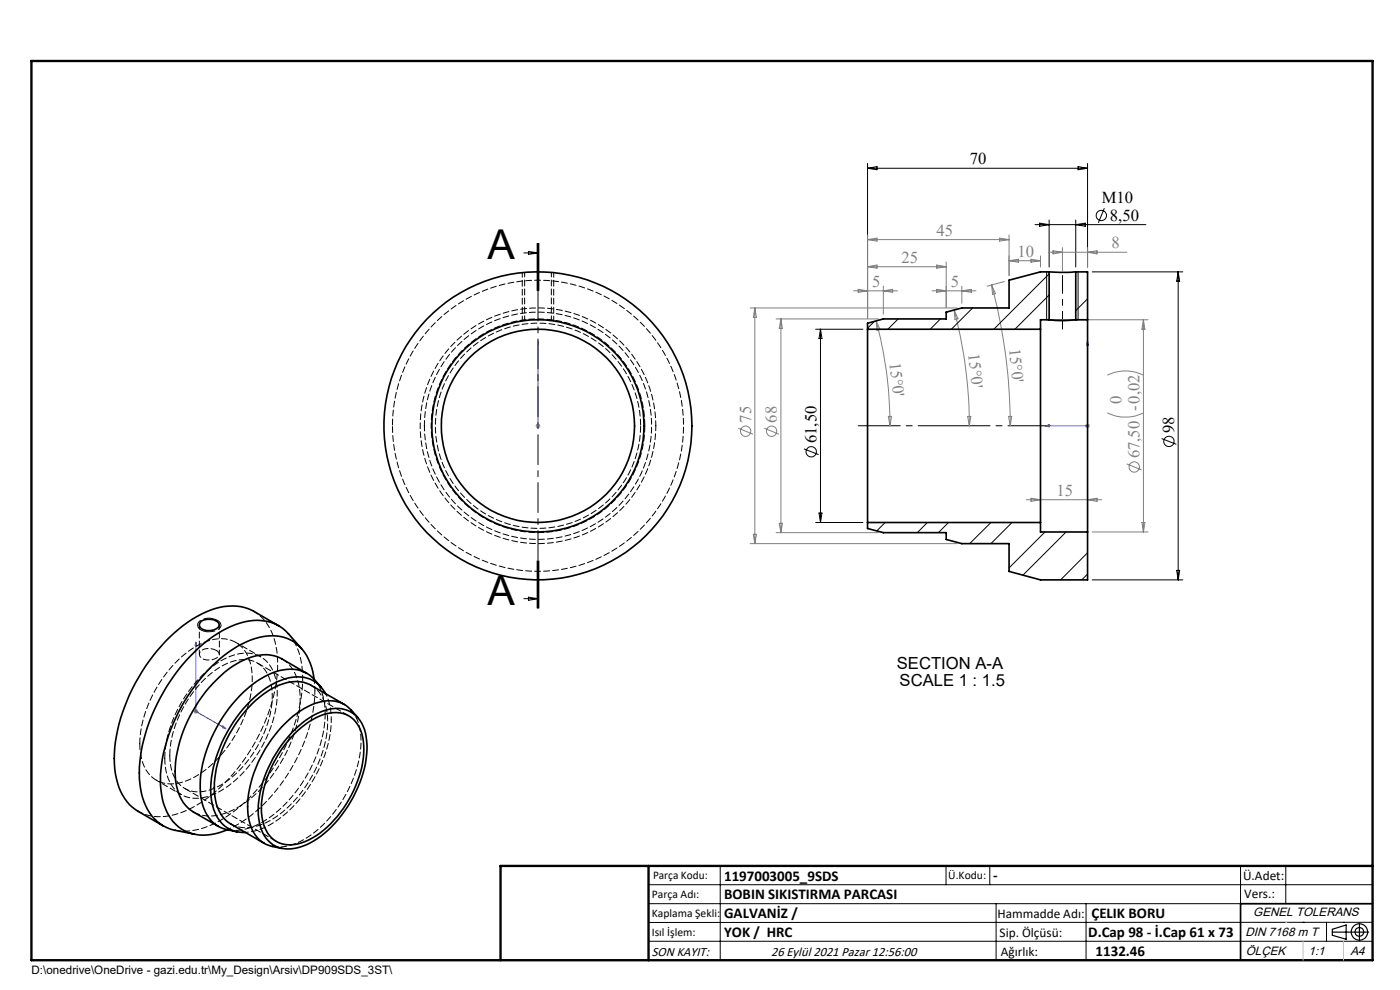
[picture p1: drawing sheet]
<svg xmlns="http://www.w3.org/2000/svg" width="297mm" height="210mm" viewBox="0 0 297 210" stroke-linecap="round" stroke-linejoin="round" font-family="sans-serif">
<g fill="none" stroke="#000" stroke-width=".21">
<path d="M184 34.7v32.8M184 35.7h46.7M184 35.7l2.1-.4v.7zM228.7 35.3l2 .4-2 .3zM230.7 34.7v21.9M111.1 53.6h3M112.1 53.3l2 .3-2 .4zM114 51.6v10zM114.1 51.6v10M114.3 51.6v10M219.6 47.7h23.5M220.6 47.3l2 .4-2 .3z"/>
<path d="M222 57.7v10.1M222.6 46.7v9.9M228.2 46.7v9.9M228.2 47.7l2-.4v.7zM228.7 57.7v10.1M231.7 57.7h19.2M234.3 44.2l-1.3 3.1M249.9 57.7v65.3M249.9 57.7l.4 1.9h-.7zM173 69.8h10.1M174.1 69.8v41M174.1 69.8l.3 2h-.7z"/>
<path d="M170.5 95.2l3.2 1.2M246.4 93l3.2 1.3M114 119v10M114.1 119v10M114.3 119v10M173 110.8h10.1M173.7 108.8h.7l-.3 2zM41.9 132.6a1.97 1.97 0 0 0 2.5 1.4M44.4 131.1a2.65 2.65 0 0 1 2.5 1.5M111.1 127h3M112.1 126.7l2 .3-2 .3zM231.7 123h19.2"/>
<path d="M249.6 121h.7l-.4 2zM137.6 187.7h153.6M137.6 191.7h153.6M137.6 199.7h153.6M152.8 183.7v20M200.7 183.7v4M210 183.7v4M211.3 191.7v12M230.4 191.7v12M263.2 183.7v20M272.8 183.7v8M276.4 195.6h.1"/>
<path d="M281.4 195.6v4.1M285 195.6h.1M291.2 195.6l-153.6 .1"/>
<circle cx="233.6" cy="45.7" r="1.09"/>
<circle cx="172.1" cy="95.8" r="1.09"/>
<circle cx="248" cy="93.6" r="1.1"/>
</g>
<g fill="none" stroke="#808080" stroke-width=".21">
<path d="M184 49.8v17.7M184 50.8h30.1M184 50.8l2.1-.3v.6zM184 56.6l2.1-.4v.7zM184 56.6h16.7M198.7 56.2l2 .4-2 .3zM200.7 55.6v9.6M212.1 50.5l2 .3-2 .3zM213.1 59.7l-3.7 1M214.1 49.8v8.6M214.1 55.3h6.6M214.1 55.3l1.9-.3v.6z"/>
<path d="M218.7 55l2 .3-2 .3zM220.7 54.3v2.3M222.4 53.5h16.6M223.4 53.2l2 .3-2 .4zM225.4 52.5v5M230.7 52.5v4.1M230.7 53.5l2-.3v.7zM159.1 65.3h44M160.1 65.3v50M160.1 65.3l.4 2h-.7zM164.6 67.7h21.8M165.7 67.7v45.3"/>
<path d="M165.7 67.7l.3 2h-.7zM181 61.7h9.4M182.1 61.4l1.9 .3-1.9 .3zM185.9 68.1a84.5 84.5 0 0 1 2.9 22.2M185.9 68.1l.8 1.8-.6 .2zM187.4 60.7v6M187.4 61.7l2-.3v.6zM197.7 61.7h9.3M198.7 61.4l2 .3-2 .3zM202.4 65.8a96.1 96.1 0 0 1 3.2 24.5M202.4 65.8l.8 1.8-.6 .2zM204 60.7v3.6"/>
<path d="M204 61.7l2.1-.3v.6zM210.4 60.4a114.6 114.6 0 0 1 3.9 29.9M210.4 60.4l.8 1.9-.6 .2zM223.6 67.8h20M234.9 79.6a8.7 8.7 0 0 1 7.7 0M242.6 67.8v45M242.6 67.8l.3 2h-.6zM113.6 90.3h1M113.8 90l.7 .7M114.1 89.8v1M114.5 90l-.7 .7M156.6 90.8l3.1 1.3"/>
<path d="M162.1 90.8l3.1 1.3M188.5 88.3h.6l-.3 2zM205.3 88.3h.7l-.4 2zM214 88.3h.6l-.3 2zM230.2 90.3h1M230.4 90l.7 .7M230.7 89.8v1M231.1 90l-.7 .7M234.9 87.6a8.7 8.7 0 0 0 7.7 0M239 98.4l3.2 1.3M159.1 115.3h44M159.8 113.3h.7l-.4 2z"/>
<path d="M164.6 113h21.8M165.3 111h.7l-.3 2zM217.7 106h16M218.7 105.7l2 .3-2 .4zM220.7 105v4.8M230.7 105v6.8M230.7 106l2-.3v.7zM231.7 112.8h11.9M242.3 110.8h.6l-.3 2zM41.1 150.9h1M41.2 150.6l.7 .7M41.6 150.4v1"/>
<path d="M41.9 150.6l-.7 .7"/>
<circle cx="158.2" cy="91.5" r="1.09"/>
<circle cx="163.7" cy="91.5" r="1.08"/>
<circle cx="240.6" cy="99.1" r="1.09"/>
</g>
<g fill="none" stroke="#000" stroke-width=".25">
<path d="M222 67.8h6.7M282.6 197.7h7.8M282.6 197.1l3-.9v3l-3-.8zM288.4 195.8v3.8M106.2 203.7h185"/>
<circle cx="288.4" cy="197.7" r="1.74"/>
<circle cx="288.4" cy="197.7" r=".93"/>
</g>
<path d="M41.9 132.6a2.2 2.2 0 0 1 2.5-1.5M46.9 132.6a2.2 2.2 0 0 1-2.5 1.4" fill="none" stroke="#000" stroke-width=".21" stroke-dasharray="1.3 .6" stroke-linecap="butt"/>
<path d="M114.1 72.3v.9v-.9M114.1 72.3v18M230.7 72.3l.2 .9h-.4zM230.7 72.3v18h-9M114.1 90.1v.4zM114.1 90.3h.1M221.7 90.3l.9-.2v.4zM41.6 136.2l.1 .8-.3-.2zM41.6 136.2v14.7l6.3 3.7M47.3 154l.6 .6-.6-.2z" fill="none" stroke="#00f" stroke-width=".21"/>
<path d="M110.8 57.8v10.3M117.5 68.1v-10.3" fill="none" stroke="#000" stroke-width=".21" stroke-dasharray="1.3 .6" stroke-dashoffset=".3"/>
<path d="M182.1 90.3h40.6" fill="none" stroke="#000" stroke-width=".21" stroke-dasharray="15.2 1.3 1.3 1.3" stroke-dashoffset="6.3"/>
<path d="M225.4 58.4v11.4" fill="none" stroke="#000" stroke-width=".21" stroke-dasharray="15.2 1.3 1.3 1.3" stroke-dashoffset="11.5"/>
<path d="M114.1 129v-77.4" fill="none" stroke="#000" stroke-width=".21" stroke-dasharray="6.3 1.3 1.3 1.3" stroke-dashoffset=".1"/>
<path d="M291.2 191.7h-28v12" fill="none" stroke="#000" stroke-width=".35"/>
<path d="M6.7 12.9h284.5v190.8h-284.5zM137.6 183.7v20M291.2 183.7h-185v20" fill="none" stroke="#000" stroke-width=".5"/>
<path d="M276.4 199.7v4M285 199.7v4" fill="none" stroke="#c0c0c0" stroke-width=".21"/>
<path d="M272.8 195.6h.1" fill="none" stroke="#c0c0c0" stroke-width=".25"/>
<g fill="#00f">
<path d="M114.1 90.1v.4zM114.1 72.3v.9z"/>
<path d="M47.3 154l.6 .6-.6-.2zM41.6 136.2l.1 .8-.3-.2z"/>
<path d="M221.7 90.3l.9 .2v-.4zM230.7 72.3l-.2 .9h.4z"/>
</g>
<g fill="none" stroke="#000" stroke-width=".35">
<path d="M222.6 57.7h5.6M222.6 57.7v10.1M222.6 57.7h-1.9l-6.6 1.7v5.9h-10.1l-3.3 .9v1.5h-13.3l-3.4 .9v1.2M228.2 57.7v10.1M228.2 57.7h2.5v10.1M184 69.8v41M184 69.8h36.7M220.7 69.8v41M222.6 67.8a21.5 21.5 0 0 0 5.6 0M222.6 67.8h-1.9v2M228.2 67.8h2.5M230.7 67.8v45"/>
<path d="M184 110.8v1.3l3.4 .9h13.3v1.4l3.3 .9h10.1v5.9l6.6 1.8h10v-10.2M184 110.8h36.7M220.7 110.8v2h10M42.7 131.8a3.1 3.1 0 0 1 3.8 .5 1.14 1.14 0 0 1-1.2 1.3 2.26 2.26 0 0 1-3-1zM59.1 132.7l-5.3-3a11.5 11.5 0 0 0-11 .5 35.1 35.1 0 0 0-14.7 15.9 31.7 31.7 0 0 0-3.6 18 10.9 10.9 0 0 0 4.8 8l5.3 3.1M64 137.6l-2.8-3.1a9.3 9.3 0 0 0-10.2-2.4 28.1 28.1 0 0 0-13.2 10.1 37.6 37.6 0 0 0-8.2 21.8 13.1 13.1 0 0 0 3.8 10.3l1.3 .9 1.5 .7 5 1M61.8 155.5a14.8 14.8 0 0 1 9.4-5.2 6.2 6.2 0 0 1 6.3 5.2 20.2 20.2 0 0 1-2.5 13.5 22.9 22.9 0 0 1-10.1 10.2 7.2 7.2 0 0 1-7.5-.4 8.7 8.7 0 0 1-2.6-6.9 25.3 25.3 0 0 1 7-16.4zM62.5 155.6a12.9 12.9 0 0 1 9-4.4 5.8 5.8 0 0 1 5.4 5.2 19.7 19.7 0 0 1-2.9 13.2 19.7 19.7 0 0 1-10 9.2 5.9 5.9 0 0 1-8.3-4.8 19.7 19.7 0 0 1 2.9-13.2l1.8-2.8zM65.1 142.8l-5.3-3a8.3 8.3 0 0 0-7.9 .1 26.1 26.1 0 0 0-10.9 10.8 25.7 25.7 0 0 0-3.7 14.9 8.7 8.7 0 0 0 3.7 6.7l5.3 3M66.6 144.1a10 10 0 0 0-5.7-8.7 12.5 12.5 0 0 0-10.5 1.7 36.1 36.1 0 0 0-14.6 18.9 24.8 24.8 0 0 0-1.1 14.5 8.7 8.7 0 0 0 11 6.3l2.5-.8M68.1 145.7a7.9 7.9 0 0 0-4.9-3.6 11.1 11.1 0 0 0-8.1 2 29.5 29.5 0 0 0-12.6 22.1 9.8 9.8 0 0 0 3.5 8.9l1.2 .6 3.1 .8M69 147.1a6.6 6.6 0 0 0-7.6-3.4 18.7 18.7 0 0 0-9.8 6.7 28.3 28.3 0 0 0-6.9 17.5 9.2 9.2 0 0 0 3.5 7.7l1.9 .8 2 .2"/>
<path d="M73.1 149.4l-7.1-4a7.5 7.5 0 0 0-6.9 0 24.7 24.7 0 0 0-11.9 13.4 18.5 18.5 0 0 0-1.1 12.5l.7 1.3a5.9 5.9 0 0 0 2.2 2.2l7.1 4.1M75.9 152.2l-1.4-1.6a6.7 6.7 0 0 0-7.5-1.5 22.4 22.4 0 0 0-11.2 10.7 22 22 0 0 0-3 14 6.6 6.6 0 0 0 5 5.8l2 .4"/>
<circle cx="114.1" cy="90.3" r="22.5"/>
<circle cx="114.1" cy="90.3" r="20.5"/>
<circle cx="114.1" cy="90.3" r="32.7"/>
</g>
<path d="M83.3 90.3a30.9 30.9 0 0 1 45.8-27 30.9 30.9 0 0 1 1.5 53.1 30.9 30.9 0 0 1-47.3-24.3v-1.8" fill="none" stroke="#000" stroke-width=".21" stroke-dasharray="1.3 .6" stroke-dashoffset="-.2"/>
<path d="M90 90.3a24.1 24.1 0 0 1 35.7-21.1 24.1 24.1 0 0 1 1.4 41.4 24.1 24.1 0 0 1-37-18.7l-.1-1.6M139.1 90.3a25 25 0 0 0-37-21.9 25 25 0 0 0-1.4 43 25 25 0 0 0 38.4-19.5v-1.6M53.8 129.7a10.9 10.9 0 0 1 4.9 8.5 33.2 33.2 0 0 1-5.3 20.5 32.4 32.4 0 0 1-14.5 13.5 10.7 10.7 0 0 1-9.6-.1M66 145.3a7.9 7.9 0 0 1 3.5 6.9 26.2 26.2 0 0 1-8 18.6 14.2 14.2 0 0 1-9.5 4.8l-1.4-.2-1.6-.6" fill="none" stroke="#000" stroke-width=".21" stroke-dasharray="1.3 .6" stroke-dashoffset=".2"/>
<path d="M135.9 90.3a21.8 21.8 0 0 1-32.2 19.1 21.8 21.8 0 0 1-1.3-37.4 21.8 21.8 0 0 1 33.5 16.8v1.5M136.8 90.3a22.7 22.7 0 0 0-33.5-19.9 22.7 22.7 0 0 0-1.4 39 22.7 22.7 0 0 0 34.8-17.5l.1-1.6M59.8 139.7a9.1 9.1 0 0 1 3.9 8.1 29.4 29.4 0 0 1-10.1 21.2 13.9 13.9 0 0 1-9.9 4.1l-1.4-.3-1.2-.6M74 151.9l-19.4-11.3M39.2 167.3l19.4 11.2" fill="none" stroke="#000" stroke-width=".21" stroke-dasharray="1.3 .6" stroke-dashoffset="-.1"/>
<path d="M111.3 57.8v10.2M117 68v-10.2" fill="none" stroke="#000" stroke-width=".21" stroke-dasharray="1.3 .6" stroke-dashoffset=".3"/>
<g fill="none" stroke="#000" stroke-width=".21">
<path d="M222.6 58.1l-11.8 11.7M185.5 68.1l-1.5 1.5M190.5 67.7l-2.2 2.1M199.5 67.7l-2.2 2.1M201 66.1l-.3 .4M206.3 65.3l-4.5 4.5M222.6 62.6l-7.3 7.2M230.7 63.4l-2.5 2.5M187.8 110.8l-1.8 1.8M196.7 110.8l-2.1 2.2M201.2 110.8l-2.1 2.2M210.2 110.8l-4.5 4.5"/>
<path d="M214.7 110.8l-4.5 4.5M221.7 112.8l-7.6 7.7M226.2 112.8l-9.2 9.2M230.7 117.3l-5.7 5.7M230.7 121.8l-1.2 1.2"/>
</g>
<path d="M45.9 138a2.83 2.83 0 0 0-3.5 .3 1.09 1.09 0 0 0 .9 1.6 2.79 2.79 0 0 0 3.2-1v-.4l-.6-.5M61.2 134.4a14.3 14.3 0 0 1 3 10.1 38.5 38.5 0 0 1-17.1 29.3 14.5 14.5 0 0 1-9.9 2.3M69 151.4a29.4 29.4 0 0 1-13.1 22.8 10.9 10.9 0 0 1-7.6 1.8M74.5 150.6a11.6 11.6 0 0 1 1.8 9.6 27 27 0 0 1-11.7 17.8 9.9 9.9 0 0 1-6.8 1.5" fill="none" stroke="#000" stroke-width=".21" stroke-dasharray="1.3 .6" stroke-dashoffset=".1"/>
<path d="M29.7 157.8a26.4 26.4 0 0 1 11.9-20.7 8.8 8.8 0 0 1 8.1-1 7.7 7.7 0 0 1 3.8 7 26 26 0 0 1-7.9 18.5 14.1 14.1 0 0 1-9.5 4.7 6.4 6.4 0 0 1-6.2-5.9l-.2-2.6M35 160.8a26.4 26.4 0 0 1 11.9-20.6 8.8 8.8 0 0 1 8.1-1 7.7 7.7 0 0 1 3.8 6.9 26 26 0 0 1-7.9 18.5 14.1 14.1 0 0 1-9.5 4.7 6.4 6.4 0 0 1-6.2-5.8l-.2-2.7M36 160.2a7.8 7.8 0 0 0 3.2 7.1 7.6 7.6 0 0 0 7.7-.8 23.8 23.8 0 0 0 10.8-19.7 7.1 7.1 0 0 0-3.7-6.5 8.4 8.4 0 0 0-7.9 1.6 24.2 24.2 0 0 0-10.1 18.3" fill="none" stroke="#000" stroke-width=".21" stroke-dasharray="1.3 .6"/>
<path d="M42.3 132.5v6.3M46.5 138.8v-6.3M55.3 139.3l-5.3-3M66.8 146.5l-.1-2.4M33.1 165.5l5.4 3.1" fill="none" stroke="#000" stroke-width=".21" stroke-dasharray="1.3 .6" stroke-dashoffset=".4"/>
<path d="M48.2 176a32.2 32.2 0 0 0 14.8-15.1 32.5 32.5 0 0 0 3.8-14.4" fill="none" stroke="#000" stroke-width=".21" stroke-dasharray="1.3 .6" stroke-dashoffset=".5"/>
<path d="M66.7 144.1a10.7 10.7 0 0 1 2.3 7.3M70.3 152.7l-.3-2.8-.4-1.6-.5-1.2" fill="none" stroke="#000" stroke-width=".21" stroke-dasharray="1.3 .6" stroke-dashoffset=".6"/>
<path d="M52.1 176.6a15.1 15.1 0 0 0 9.3-4.8 28.7 28.7 0 0 0 8.9-19.1" fill="none" stroke="#000" stroke-width=".21" stroke-dasharray="1.3 .6" stroke-dashoffset=".7"/>
<g font-size="8.7">
<text x="103.4" y="54.9">A</text>
<text x="103.4" y="128.3">A</text>
</g>
<g font-size="3.5">
<text x="205.8" y="34.8">70</text>
<text x="233.7" y="43">M10</text>
<text x="235.5" y="46.8">8,50</text>
<text x="173.2" y="94" transform="rotate(-90 173.2 94)">61,50</text>
<text x="249.1" y="91.8" transform="rotate(-90 249.1 91.8)">98</text>
<text x="190.3" y="141.9">SECTION A-A</text>
<text x="190.9" y="145.4">SCALE 1 : 1.5</text>
</g>
<g font-size="3.5" fill="#808080">
<text x="198.7" y="50">45</text>
<text x="235.8" y="52.7">8</text>
<text x="191.3" y="55.7">25</text>
<text x="215.9" y="54.4">10</text>
<text x="185" y="60.8">5</text>
<text x="201.7" y="60.8">5</text>
<text x="188.7" y="77" transform="rotate(84 188.7 77)">15°0'</text>
<text x="205.4" y="75.1" transform="rotate(83 205.4 75.1)">15°0'</text>
<text x="214.1" y="74" transform="rotate(84 214.1 74)">15°0'</text>
<text x="159.3" y="89.6" transform="rotate(-90 159.3 89.6)">75</text>
<text x="164.8" y="89.6" transform="rotate(-90 164.8 89.6)">68</text>
<text x="237.9" y="85.6" transform="rotate(-90 237.9 85.6)">0</text>
<text x="241.8" y="97.2" transform="rotate(-90 241.8 97.2)">67,50 -0,02</text>
<text x="224.1" y="105.2">15</text>
</g>
<g font-size="3.2">
<text x="153.6" y="186.8">1197003005_9SDS</text>
<text x="153.6" y="190.8">BOBIN SIKISTIRMA PARCASI</text>
<text x="210.7" y="186.6">-</text>
<text x="153.6" y="194.8">GALVANİZ /</text>
<text x="231.5" y="194.8">ÇELIK BORU</text>
<text x="153.6" y="198.8">YOK / HRC</text>
<text x="230.9" y="198.7">D.Cap 98 - İ.Cap 61 x 73</text>
<text x="232.4" y="202.8">1132.46</text>
</g>
<g font-size="2.8">
<text x="263.7" y="186.7">Ü.Adet:</text>
<text x="263.9" y="190.5">Vers.:</text>
<text x="211.6" y="194.8">Hammadde Adı:</text>
<text x="138.3" y="202.8">SON KAYIT:</text>
<text x="163.6" y="202.8">26 Eylül 2021 Pazar 12:56:00</text>
<text x="212.1" y="198.7">Sip. Ölçüsü:</text>
<text x="212.3" y="202.7">Ağırlık:</text>
</g>
<g font-size="2.6">
<text x="265.9" y="194.4">GENEL TOLERANS</text>
<text x="264.2" y="198.5">DIN 7168 m T</text>
<text x="264.3" y="202.6">ÖLÇEK</text>
<text x="277.6" y="202.6">1:1</text>
<text x="286.5" y="202.6">A4</text>
</g>
<g font-size="2.5">
<text x="138.3" y="190.5">Parça Adı:</text>
<text x="138.5" y="186.5">Parça Kodu:</text>
<text x="201.2" y="186.5">Ü.Kodu:</text>
<text x="138.3" y="194.5">Kaplama Şekli:</text>
<text x="138.3" y="198.6">Isıl İşlem:</text>
<text x="6.7" y="206.7">D:\onedrive\OneDrive - gazi.edu.tr\My_Design\Arsiv\DP909SDS_3ST\</text>
</g>
</svg>
